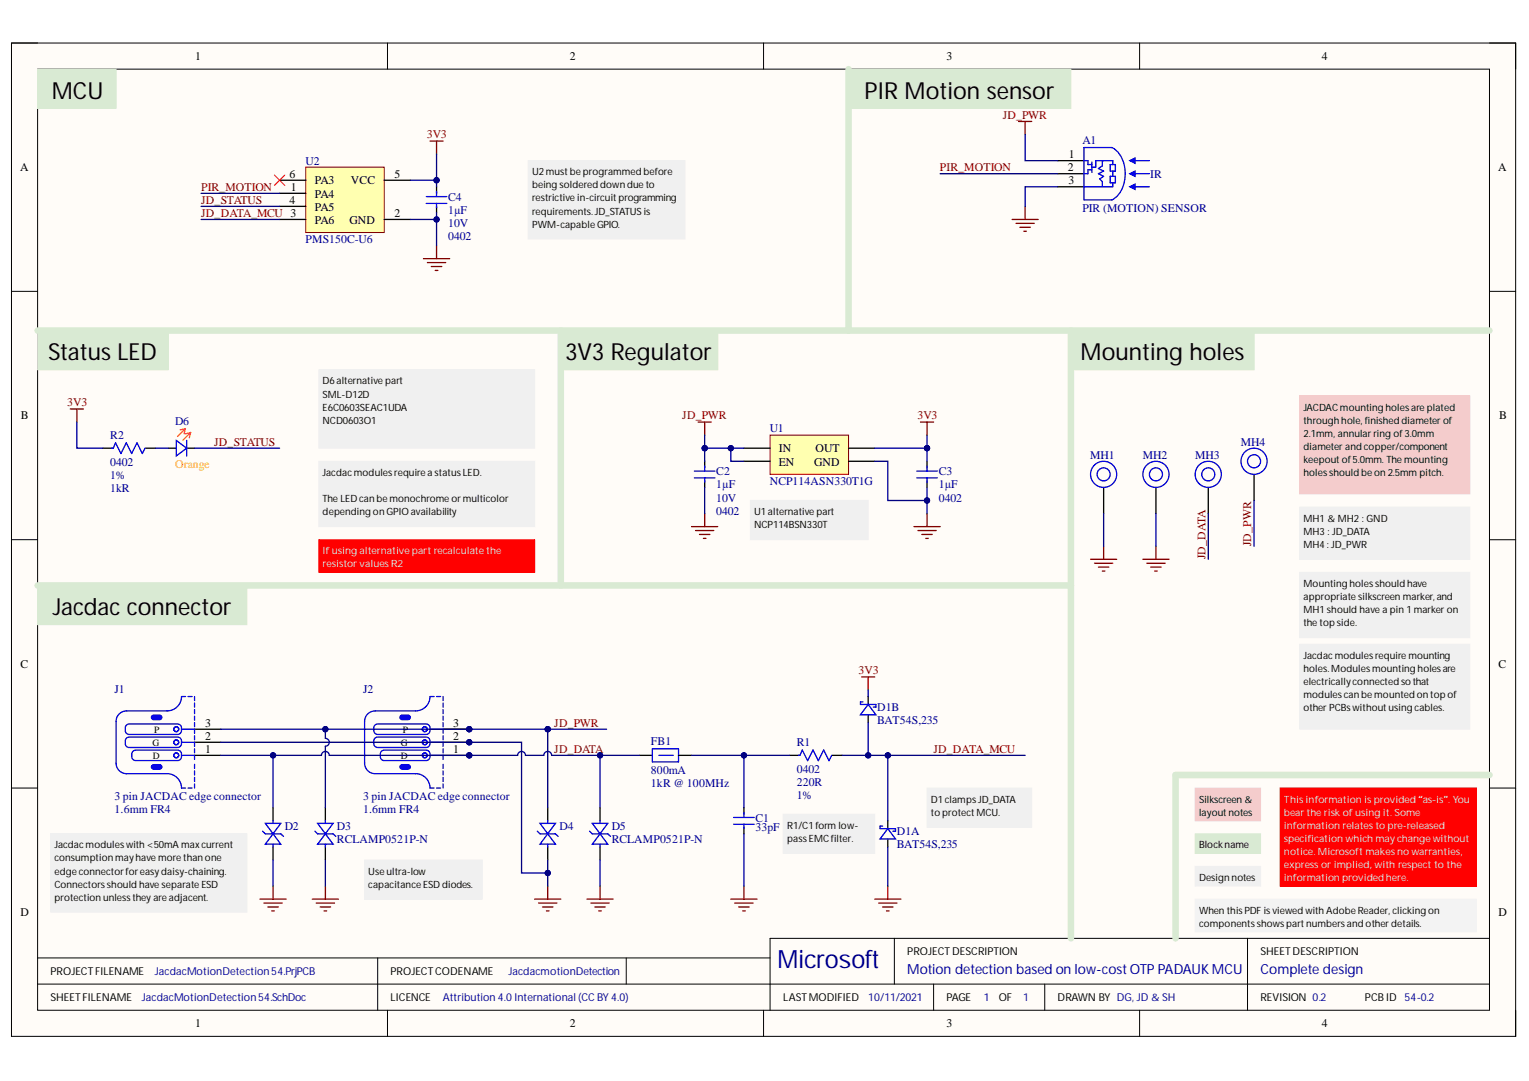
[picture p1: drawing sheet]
<svg xmlns="http://www.w3.org/2000/svg" width="297mm" height="210mm" viewBox="0 0 297 210" stroke-linecap="round" stroke-linejoin="round" font-family="sans-serif">
<path d="M2.2 8.4h292.2v192.8h-292.2z" fill-rule="evenodd" fill="#fffcf8"/>
<path d="M2.2 8.4h292.2v192.8h-292.2z" fill="none" stroke="#000" stroke-width=".19"/>
<path d="M7.3 13.4h282.1v182.8h-282.1z" fill-rule="evenodd" fill="#fffcf8"/>
<g fill="none" stroke="#000" stroke-width=".19">
<path d="M2.2 8.3h5.1M7.3 13.4h282.1v182.8h-282.1zM75.3 8.3v5.1M148.3 8.3v5.1M221.4 8.4v5M289.4 8.4h5v5M2.2 56.6h5.1M289.4 56.6h5M2.2 104.8h5.1M289.4 104.8h5M2.2 153h5.1M289.4 153h5"/>
<path d="M7.3 191.1h282.1M7.3 186h142.3M73.4 186v10.2M75.3 196.2v5M121.7 186v5.1M148.3 196.2v5M173.8 182.2v8.9M181.4 191.1v5.1M203 191.1v5.1M221.4 196.2v5M242.4 182.2v14M289.4 182.2h-139.8v14"/>
<path d="M294.4 196.2v5"/>
</g>
<g fill="none" stroke="#800000" stroke-width=".25">
<path d="M136.9 99.7v2.6M180.1 99.7v2.6M134.4 102.3h5M135.1 103h3.6M135.9 103.8h2M136.6 104.5h.6M177.6 102.3h5M178.3 103h3.6M179.1 103.8h2M179.8 104.5h.5M167.4 131.4h2.5M168.7 131.4v2.6"/>
<path d="M103.9 174.6h5.1M104.6 175.4h3.6M105.4 176.1h2M106.2 176.9h.5M106.4 172.1v2.5M114 174.6h5.1M114.8 175.4h3.5M115.6 176.1h2M116.3 176.9h.5M116.6 172.1v2.5M142 174.6h5.1M142.7 175.4h3.6"/>
<path d="M143.5 176.1h2M144.3 176.9h.5M144.5 172.1v2.5M169.9 174.6h5.1M170.7 175.4h3.6M171.5 176.1h2M172.2 176.9h.5M172.5 172.1v2.5"/>
</g>
<path d="M167.7 136.3h-.5v.5h3v.5h-.5M168.7 136.8l1.5 2h-3zM171.5 160.4h-.5v.5h3v.5h-.5M172.5 160.9l1.5 2h-3z" fill="none" stroke="#00f" stroke-width=".25"/>
<path d="M168.7 135.3v1.5M168.7 138.8v1.5M172.5 159.4v1.5M172.5 162.9v1.5" fill="none" stroke="#000" stroke-width=".25"/>
<circle cx="91.2" cy="144.1" r=".51" fill="#000080"/>
<circle cx="91.2" cy="144.1" r=".51" fill="none" stroke="#000080" stroke-width=".19"/>
<circle cx="91.2" cy="146.7" r=".51" fill="#000080"/>
<circle cx="91.2" cy="146.7" r=".51" fill="none" stroke="#000080" stroke-width=".19"/>
<circle cx="91.2" cy="141.6" r=".51" fill="#000080"/>
<circle cx="91.2" cy="141.6" r=".51" fill="none" stroke="#000080" stroke-width=".19"/>
<path d="M86.1 144.1h5.1" fill="none" stroke="#000" stroke-width=".25"/>
<circle cx="91.2" cy="144.1" r=".51" fill="#000080"/>
<circle cx="91.2" cy="144.1" r=".51" fill="none" stroke="#000080" stroke-width=".19"/>
<path d="M86.1 146.7h5.1" fill="none" stroke="#000" stroke-width=".25"/>
<circle cx="91.2" cy="146.7" r=".51" fill="#000080"/>
<circle cx="91.2" cy="146.7" r=".51" fill="none" stroke="#000080" stroke-width=".19"/>
<path d="M86.1 141.6h5.1" fill="none" stroke="#000" stroke-width=".25"/>
<circle cx="91.2" cy="141.6" r=".51" fill="#000080"/>
<circle cx="91.2" cy="141.6" r=".51" fill="none" stroke="#000080" stroke-width=".19"/>
<g fill="none" stroke="#00f" stroke-width=".25">
<path d="M84.3 135.3h-.8a2.8 2.8 0 0 1-2.8 2.7h-7.8a2.03 2.03 0 0 0-2.1 2.1v8.1a2.03 2.03 0 0 0 2.1 2h7.8a2.8 2.8 0 0 1 2.8 2.8h.8M84.8 135.3h.8M86.1 135.3v.7M86.1 136.5v.8M86.1 137.8v.8M86.1 139.1v.7M72.8 143.3l.6-.2h9.4a1.04 1.04 0 0 1 .8 1 1.04 1.04 0 0 1-.8 1h-9.4a1.05 1.05 0 0 1-.9-.7 1.05 1.05 0 0 1 .3-1.1zM72.8 140.8l.6-.2h9.4a1.05 1.05 0 0 1 .8 1 1.05 1.05 0 0 1-.8 1h-9.4a1.06 1.06 0 0 1-.9-.7 1.06 1.06 0 0 1 .3-1.1zM74.1 145.9l.5-.2h8.2a1.04 1.04 0 0 1 .8 1 1.04 1.04 0 0 1-.8 1h-8.2a1.05 1.05 0 0 1-.8-.8 1.05 1.05 0 0 1 .3-1zM83.5 144.1h2.6v.8M83.5 141.6h2.6v.8M83.5 146.7h2.6v.8"/>
<path d="M84.8 153h.8M86.1 140.3v.8M86.1 142.9v.8M86.1 145.4v.8M86.1 148.4v.8M86.1 149.7v.8M86.1 151v.7M86.1 152.2v.8"/>
<circle cx="82.5" cy="141.6" r=".47"/>
<circle cx="82.5" cy="144.1" r=".47"/>
<circle cx="82.5" cy="146.7" r=".47"/>
</g>
<path d="M77.8 139.1a1.74 1.74 0 0 1 1.7-.2 .42 .42 0 0 1 .2 .4 .42 .42 0 0 1-.2 .4 1.74 1.74 0 0 1-1.7-.2z" fill="#00f"/>
<path d="M77.8 139.1a1.74 1.74 0 0 1 1.7-.2 .42 .42 0 0 1 .2 .4 .42 .42 0 0 1-.2 .4 1.74 1.74 0 0 1-1.7-.2z" fill="none" stroke="#00f" stroke-width=".25"/>
<path d="M77.8 148.7a1.74 1.74 0 0 1 1.7-.2 .42 .42 0 0 1 .2 .4 .42 .42 0 0 1-.2 .4 1.76 1.76 0 0 1-1.7-.2z" fill="#00f"/>
<path d="M77.8 148.7a1.74 1.74 0 0 1 1.7-.2 .42 .42 0 0 1 .2 .4 .42 .42 0 0 1-.2 .4 1.76 1.76 0 0 1-1.7-.2z" fill="none" stroke="#00f" stroke-width=".25"/>
<path d="M211.9 108.6h5M212.6 109.4h3.6M213.4 110.1h2M214.1 110.9h.6M214.4 106.1v2.5" fill="none" stroke="#800000" stroke-width=".25"/>
<path d="M108.9 64.2h30.5v7.6h-30.5z" fill-rule="evenodd" fill="#d9ead3"/>
<path d="M108.9 64.2h30.5v7.6h-30.5z" fill="none" stroke="#d9ead3" stroke-width=".19"/>
<path d="M7.3 113.7h200.7" fill="none" stroke="#d9ead3" stroke-width="1.3"/>
<path d="M7.3 113.7h40.7v7.6h-40.7z" fill-rule="evenodd" fill="#d9ead3"/>
<path d="M7.3 113.7h40.7v7.6h-40.7z" fill="none" stroke="#d9ead3" stroke-width=".19"/>
<path d="M7.3 64.2h282.1" fill="none" stroke="#d9ead3" stroke-width="1.3"/>
<path d="M164.8 13.4h43.2v7.6h-43.2z" fill-rule="evenodd" fill="#d9ead3"/>
<path d="M164.8 13.4h43.2v7.6h-43.2z" fill="none" stroke="#d9ead3" stroke-width=".19"/>
<path d="M164.8 13.4v50.8" fill="none" stroke="#d9ead3" stroke-width="1.3"/>
<path d="M208 64.2h35.6v7.6h-35.6z" fill-rule="evenodd" fill="#d9ead3"/>
<path d="M208 64.2h35.6v7.6h-35.6z" fill="none" stroke="#d9ead3" stroke-width=".19"/>
<path d="M7.3 13.4h15.3v7.6h-15.3z" fill-rule="evenodd" fill="#d9ead3"/>
<path d="M7.3 13.4h15.3v7.6h-15.3z" fill="none" stroke="#d9ead3" stroke-width=".19"/>
<path d="M7.3 64.2h25.4v7.6h-25.4z" fill-rule="evenodd" fill="#d9ead3"/>
<path d="M7.3 64.2h25.4v7.6h-25.4z" fill="none" stroke="#d9ead3" stroke-width=".19"/>
<g fill="none" stroke="#000" stroke-width=".25">
<path d="M84.8 36.3v1.2M84.8 40.1v1.2M20 87h1.8M28.3 87h1.9M136.9 89.6v1.2M136.9 93.4v1.2M180.1 89.6v1.2M180.1 93.4v1.2M37.8 146.7h5.1M37.8 144.1h5.1M37.8 141.6h5.1M124.2 146.7h2.5"/>
<path d="M131.8 146.7h2.6M153.4 146.7h1.8M161.7 146.7h1.9"/>
</g>
<g fill="none" stroke="#00f" stroke-width=".25">
<path d="M82.8 38.2h4M82.8 39.5h4M84.8 37.2v1M84.8 39.5v.8M21.7 87h.3l.5-1 1 2.1 1-2.1 1.1 2.1 1-2.1 1.1 2.1 .5-1.1M134.9 91.5h4M134.9 92.8h4M136.9 90.5v1M136.9 92.8v.8M178.1 91.5h4M178.1 92.8h4M180.1 90.5v1"/>
<path d="M180.1 92.8v.8M36.1 135.3h-.8a2.8 2.8 0 0 1-2.8 2.7h-7.9a2.03 2.03 0 0 0-2 2.1v8.1a2.03 2.03 0 0 0 2 2h7.9a2.8 2.8 0 0 1 2.8 2.8h.8M36.5 135.3h.8M37.8 135.3v.7M37.8 136.5v.8M37.8 137.8v.8M37.8 139.1v.7M24.6 143.3l.5-.2h9.4a1.04 1.04 0 0 1 .8 1 1.04 1.04 0 0 1-.8 1h-9.4a1.05 1.05 0 0 1-.8-.7 1.05 1.05 0 0 1 .3-1.1zM24.6 140.8l.5-.2h9.4a1.05 1.05 0 0 1 .8 1 1.05 1.05 0 0 1-.8 1h-9.4a1.06 1.06 0 0 1-.8-.7 1.06 1.06 0 0 1 .3-1.1zM25.8 145.9l.6-.2h8.1a1.04 1.04 0 0 1 .8 1 1.04 1.04 0 0 1-.8 1h-8.1a1.05 1.05 0 0 1-.9-.8 1.05 1.05 0 0 1 .3-1zM35.3 146.7h2.5v.8M35.3 144.1h2.5v.8"/>
<path d="M35.3 141.6h2.5v.8M36.5 153h.8M37.8 140.3v.8M37.8 142.9v.8M37.8 145.4v.8M37.8 148.4v.8M37.8 149.7v.8M37.8 151v.7M37.8 152.2v.8M126.7 145.4h5.1v2.5h-5.1zM128 146.7h2.8M155.1 146.7h.3l.5-1.1 1 2.1 1-2.1 1.1 2.1 1-2.1 1.1 2.1 .5-1"/>
<circle cx="34.2" cy="141.6" r=".47"/>
<circle cx="34.2" cy="144.1" r=".47"/>
<circle cx="34.2" cy="146.7" r=".47"/>
</g>
<path d="M222 108.6h5.1M222.8 109.4h3.5M223.5 110.1h2.1M224.3 110.9h.5M224.6 106.1v2.5" fill="none" stroke="#800000" stroke-width=".25"/>
<path d="M29.5 139.1a1.74 1.74 0 0 1 1.7-.2 .42 .42 0 0 1 .2 .4 .42 .42 0 0 1-.2 .4 1.75 1.75 0 0 1-1.7-.2z" fill="#00f"/>
<path d="M29.5 139.1a1.74 1.74 0 0 1 1.7-.2 .42 .42 0 0 1 .2 .4 .42 .42 0 0 1-.2 .4 1.75 1.75 0 0 1-1.7-.2z" fill="none" stroke="#00f" stroke-width=".25"/>
<path d="M29.5 148.7a1.75 1.75 0 0 1 1.7-.2 .42 .42 0 0 1 .2 .4 .42 .42 0 0 1-.2 .4 1.76 1.76 0 0 1-1.7-.2z" fill="#00f"/>
<path d="M29.5 148.7a1.75 1.75 0 0 1 1.7-.2 .42 .42 0 0 1 .2 .4 .42 .42 0 0 1-.2 .4 1.76 1.76 0 0 1-1.7-.2z" fill="none" stroke="#00f" stroke-width=".25"/>
<path d="M50.5 174.6h5.1M51.3 175.4h3.5M52 176.1h2.1M52.8 176.9h.5M53 172.1v2.5M60.7 174.6h5.1M61.4 175.4h3.6M62.2 176.1h2M63 176.9h.5M63.2 172.1v2.5" fill="none" stroke="#800000" stroke-width=".25"/>
<path d="M108.9 64.2v49.5" fill="none" stroke="#d9ead3" stroke-width="1.3"/>
<path d="M9.9 161.9h38.1v15.2h-38.1z" fill-rule="evenodd" fill="#f0f0f0"/>
<path d="M9.9 161.9h38.1v15.2h-38.1z" fill="none" stroke="#f0f0f0" stroke-width=".19"/>
<path d="M70.8 167h22.9v7.6h-22.9z" fill-rule="evenodd" fill="#f0f0f0"/>
<path d="M70.8 167h22.9v7.6h-22.9z" fill="none" stroke="#f0f0f0" stroke-width=".19"/>
<path d="M152.1 158.1h17.8v7.6h-17.8z" fill-rule="evenodd" fill="#f0f0f0"/>
<path d="M152.1 158.1h17.8v7.6h-17.8z" fill="none" stroke="#f0f0f0" stroke-width=".19"/>
<path d="M180.1 153h20.3v7.6h-20.3z" fill-rule="evenodd" fill="#f0f0f0"/>
<path d="M180.1 153h20.3v7.6h-20.3z" fill="none" stroke="#f0f0f0" stroke-width=".19"/>
<path d="M208 64.2v118" fill="none" stroke="#d9ead3" stroke-width="1.3"/>
<path d="M32.7 87h1.5M36.3 87h1.5M214.4 94.6v5.1M224.6 94.6v5.1M234.7 94.6v5.1M243.6 92.1v5.1M144.5 156.8v1.3M144.5 160.6v1.3" fill="none" stroke="#000" stroke-width=".25"/>
<g fill="none" stroke="#00f" stroke-width=".25">
<path d="M34.3 85.5l2 1.5-2 1.5zM36.3 85.5v3M142.5 158.7h4M144.5 157.7v1M142.5 160.1h4M144.5 160.1v.8"/>
<circle cx="214.4" cy="92.1" r="1.27"/>
<circle cx="214.4" cy="92.1" r="2.54"/>
<circle cx="224.6" cy="92.1" r="1.27"/>
<circle cx="224.6" cy="92.1" r="2.54"/>
<circle cx="234.7" cy="92.1" r="2.54"/>
<circle cx="234.7" cy="92.1" r="1.27"/>
<circle cx="243.6" cy="89.6" r="2.54"/>
<circle cx="243.6" cy="89.6" r="1.27"/>
</g>
<path d="M197.9 23.6h2.5M199.2 23.6v2.5M196.6 42.6h5.1M197.4 43.4h3.5M198.1 44.1h2.1M198.9 44.9h.5M199.2 40.1v2.5M13.7 79.4h2.5M14.9 79.4v2.6M135.6 82h2.6M136.9 82v2.5" fill="none" stroke="#800000" stroke-width=".25"/>
<path d="M36 83.2l-1.5 1.5M36 83.2l-1 .3M36 83.2l-.2 1M37 84l-1.5 1.5M37 84l-1 .2M37 84l-.2 1" fill="none" stroke="#fd8300" stroke-width=".25"/>
<path d="M149.6 84.5h15.2v7.6h-15.2z" fill-rule="evenodd" fill="#ffffb0"/>
<path d="M149.6 84.5h15.2v7.6h-15.2z" fill="none" stroke="#800000" stroke-width=".19"/>
<path d="M144.5 87h5.1M144.5 89.6h5.1M164.8 87h5.1M164.8 89.6h5.1" fill="none" stroke="#000" stroke-width=".25"/>
<path d="M145.8 97.2h22.9v7.6h-22.9z" fill-rule="evenodd" fill="#f0f0f0"/>
<path d="M145.8 97.2h22.9v7.6h-22.9z" fill="none" stroke="#f0f0f0" stroke-width=".19"/>
<g fill="none" stroke="#00f" stroke-width=".25">
<path d="M210.6 31.2h.8v.8h.7M212.1 33h-.7v.7h-.8M212.1 31.5v2M214.1 31.2v1l-.7 .5 1 .5-1 .5 1 .5-.8 .5 .5 .6v1M215.7 32h1v1.2h-1zM215.7 34.2h1v1.3h-1zM216.2 32v-.8h-3.3v1.3h-.8M216.2 35.5v.8h-5.6M216.2 33.2v1M220.5 36.3h2.8M51.5 159.9h3l-1.5 2zM53 159.4v.5"/>
<path d="M61.7 159.9h3l-1.5 2zM63.2 159.4v.5M104.9 159.9h3l-1.5 2zM106.4 159.4v.5M115.1 159.9h3l-1.5 2zM116.6 159.4v.5M51 161.4l.5 .5h3l.6 .5M53 161.9l1.5 2h-3zM53 163.9v.5M61.2 161.4l.5 .5h3l.5 .5M63.2 161.9l1.5 2h-3zM63.2 163.9v.5"/>
<path d="M104.4 161.4l.5 .5h3l.5 .5M106.4 161.9l1.5 2h-3zM106.4 163.9v.5M114.5 161.4l.6 .5h3l.5 .5M116.6 161.9l1.5 2h-3zM116.6 163.9v.5"/>
</g>
<path d="M205.5 31.2h5.1M205.5 33.7h5.1M205.5 36.3h5.1M53 156.8v2.6M63.2 156.8v2.6M106.4 156.8v2.6M116.6 156.8v2.6M53 164.4v2.6M63.2 164.4v2.6M106.4 164.4v2.6M116.6 164.4v2.6" fill="none" stroke="#000" stroke-width=".25"/>
<path d="M219.5 36.3l1-.5v1z" fill="#00f"/>
<path d="M219.5 36.3l1-.5v1zM220.5 33.7h2.8" fill="none" stroke="#00f" stroke-width=".25"/>
<path d="M219.5 33.7l1-.5v1z" fill="#00f"/>
<path d="M219.5 33.7l1-.5v1zM220.5 31.2h2.8" fill="none" stroke="#00f" stroke-width=".25"/>
<path d="M219.5 31.2l1-.5v1z" fill="#00f"/>
<path d="M216 38.8h-5.4v-10.1h5.4a5.9 5.9 0 0 1 2.5 6.2 5 5 0 0 1-2.5 3.9M219.5 31.2l1-.5v1z" fill="none" stroke="#00f" stroke-width=".25"/>
<path d="M82.3 50.2h5.1M83 51h3.6M83.8 51.8h2M84.6 52.5h.5M84.8 47.7v2.5" fill="none" stroke="#800000" stroke-width=".25"/>
<path d="M59.4 32.5h15.2v12.7h-15.2z" fill-rule="evenodd" fill="#ffffb0"/>
<path d="M59.4 32.5h15.2v12.7h-15.2z" fill="none" stroke="#800000" stroke-width=".19"/>
<path d="M54.3 37.5h5.1M54.3 35h5.1M74.6 35h5.1M54.3 42.6h5.1M54.3 40.1h5.1M74.6 42.6h5.1" fill="none" stroke="#000" stroke-width=".25"/>
<path d="M83.5 27.4h2.6M84.8 27.4v2.5" fill="none" stroke="#800000" stroke-width=".25"/>
<path d="M53.3 34l2 2M55.3 34l-2 2" fill="none" stroke="#f00" stroke-width=".19"/>
<path d="M102.6 31.2h30.5v15.2h-30.5z" fill-rule="evenodd" fill="#f0f0f0"/>
<path d="M102.6 31.2h30.5v15.2h-30.5z" fill="none" stroke="#f0f0f0" stroke-width=".19"/>
<path d="M61.9 71.8h42v15.2h-42z" fill-rule="evenodd" fill="#f0f0f0"/>
<path d="M61.9 71.8h42v15.2h-42z" fill="none" stroke="#f0f0f0" stroke-width=".19"/>
<path d="M61.9 89.6h42v12.7h-42z" fill-rule="evenodd" fill="#f0f0f0"/>
<path d="M61.9 89.6h42v12.7h-42z" fill="none" stroke="#f0f0f0" stroke-width=".19"/>
<path d="M61.9 104.8h42v6.3h-42z" fill-rule="evenodd" fill="#f00"/>
<path d="M61.9 104.8h42v6.3h-42z" fill="none" stroke="#f00" stroke-width=".19"/>
<path d="M178.8 82h2.6M180.1 82v2.5" fill="none" stroke="#800000" stroke-width=".25"/>
<path d="M232.2 161.9h12.7v3.8h-12.7z" fill-rule="evenodd" fill="#d9ead3"/>
<path d="M232.2 161.9h12.7v3.8h-12.7z" fill="none" stroke="#d9ead3" stroke-width=".19"/>
<path d="M232.2 168.2h12.7v3.9h-12.7z" fill-rule="evenodd" fill="#f0f0f0"/>
<path d="M232.2 168.2h12.7v3.9h-12.7z" fill="none" stroke="#f0f0f0" stroke-width=".19"/>
<path d="M232.2 153h12.7v6.4h-12.7z" fill-rule="evenodd" fill="#f4cccc"/>
<path d="M232.2 153h12.7v6.4h-12.7z" fill="none" stroke="#f4cccc" stroke-width=".19"/>
<path d="M228.4 150.5h61" fill="none" stroke="#d9ead3" stroke-width="1.3"/>
<path d="M248.7 153h38.1v19.1h-38.1z" fill-rule="evenodd" fill="#f00"/>
<path d="M248.7 153h38.1v19.1h-38.1z" fill="none" stroke="#f00" stroke-width=".19"/>
<path d="M232.2 174.6h54.6v6.3h-54.6z" fill-rule="evenodd" fill="#f3f3f3"/>
<path d="M232.2 174.6h54.6v6.3h-54.6z" fill="none" stroke="#f3f3f3" stroke-width=".19"/>
<path d="M228.4 150.5v31.7" fill="none" stroke="#d9ead3" stroke-width="1.3"/>
<path d="M252.5 76.9h33v19h-33z" fill-rule="evenodd" fill="#f4cccc"/>
<path d="M252.5 76.9h33v19h-33z" fill="none" stroke="#f4cccc" stroke-width=".19"/>
<path d="M252.5 98.5h33v10.1h-33z" fill-rule="evenodd" fill="#f0f0f0"/>
<path d="M252.5 98.5h33v10.1h-33z" fill="none" stroke="#f0f0f0" stroke-width=".19"/>
<path d="M252.5 125.1h33v16.5h-33z" fill-rule="evenodd" fill="#f0f0f0"/>
<path d="M252.5 125.1h33v16.5h-33z" fill="none" stroke="#f0f0f0" stroke-width=".19"/>
<path d="M252.5 111.1h33v12.7h-33z" fill-rule="evenodd" fill="#f0f0f0"/>
<path d="M252.5 111.1h33v12.7h-33z" fill="none" stroke="#f0f0f0" stroke-width=".19"/>
<path d="M142 87v2.6h2.5" fill="none" stroke="#000080" stroke-width=".25"/>
<circle cx="142" cy="87" r=".51" fill="#000080"/>
<circle cx="142" cy="87" r=".51" fill="none" stroke="#000080" stroke-width=".19"/>
<path d="M169.9 89.6h2.6v7.6h7.6" fill="none" stroke="#000080" stroke-width=".25"/>
<circle cx="180.1" cy="97.2" r=".51" fill="#000080"/>
<circle cx="180.1" cy="97.2" r=".51" fill="none" stroke="#000080" stroke-width=".19"/>
<path d="M136.9 87v2.6M136.9 94.6v5.1M116.6 167v5.1M172.5 164.4v7.7" fill="none" stroke="#000080" stroke-width=".25"/>
<circle cx="136.9" cy="87" r=".51" fill="#000080"/>
<circle cx="136.9" cy="87" r=".51" fill="none" stroke="#000080" stroke-width=".19"/>
<path d="M106.4 141.6v15.2" fill="none" stroke="#000080" stroke-width=".25"/>
<circle cx="106.4" cy="141.6" r=".51" fill="#000080"/>
<circle cx="106.4" cy="141.6" r=".51" fill="none" stroke="#000080" stroke-width=".19"/>
<path d="M214.4 99.7v6.4M106.4 141.6h11.4M144.5 161.9v10.2" fill="none" stroke="#000080" stroke-width=".25"/>
<circle cx="106.4" cy="141.6" r=".51" fill="#000080"/>
<circle cx="106.4" cy="141.6" r=".51" fill="none" stroke="#000080" stroke-width=".19"/>
<path d="M224.6 99.7v6.4M42.9 141.6h63.5" fill="none" stroke="#000080" stroke-width=".25"/>
<circle cx="63.2" cy="141.6" r=".51" fill="#000080"/>
<circle cx="63.2" cy="141.6" r=".51" fill="none" stroke="#000080" stroke-width=".19"/>
<circle cx="91.2" cy="141.6" r=".51" fill="#000080"/>
<circle cx="91.2" cy="141.6" r=".51" fill="none" stroke="#000080" stroke-width=".19"/>
<circle cx="106.4" cy="141.6" r=".51" fill="#000080"/>
<circle cx="106.4" cy="141.6" r=".51" fill="none" stroke="#000080" stroke-width=".19"/>
<path d="M42.9 144.1h58.4v25.4h5.1v2.6" fill="none" stroke="#000080" stroke-width=".25"/>
<circle cx="91.2" cy="144.1" r=".51" fill="#000080"/>
<circle cx="91.2" cy="144.1" r=".51" fill="none" stroke="#000080" stroke-width=".19"/>
<circle cx="106.4" cy="169.5" r=".51" fill="#000080"/>
<circle cx="106.4" cy="169.5" r=".51" fill="none" stroke="#000080" stroke-width=".19"/>
<path d="M63.2 141.6v1.8a.76 .76 0 0 1 .8 .7 .76 .76 0 0 1-.8 .8v11.9" fill="none" stroke="#000080" stroke-width=".25"/>
<circle cx="63.2" cy="141.6" r=".51" fill="#000080"/>
<circle cx="63.2" cy="141.6" r=".51" fill="none" stroke="#000080" stroke-width=".19"/>
<path d="M116.6 146.7v10.1M53 167v5.1M63.2 167v5.1" fill="none" stroke="#000080" stroke-width=".25"/>
<circle cx="116.6" cy="146.7" r=".51" fill="#000080"/>
<circle cx="116.6" cy="146.7" r=".51" fill="none" stroke="#000080" stroke-width=".19"/>
<path d="M42.9 146.7h19.5a.76 .76 0 0 1 .8-.8 .76 .76 0 0 1 .8 .8h36.6a.76 .76 0 0 1 .7-.8 .76 .76 0 0 1 .8 .8h3.5a.76 .76 0 0 1 .8-.8 .76 .76 0 0 1 .8 .8h17" fill="none" stroke="#000080" stroke-width=".25"/>
<circle cx="53" cy="146.7" r=".51" fill="#000080"/>
<circle cx="53" cy="146.7" r=".51" fill="none" stroke="#000080" stroke-width=".19"/>
<circle cx="91.2" cy="146.7" r=".51" fill="#000080"/>
<circle cx="91.2" cy="146.7" r=".51" fill="none" stroke="#000080" stroke-width=".19"/>
<circle cx="116.6" cy="146.7" r=".51" fill="#000080"/>
<circle cx="116.6" cy="146.7" r=".51" fill="none" stroke="#000080" stroke-width=".19"/>
<path d="M53 146.7v10.1" fill="none" stroke="#000080" stroke-width=".25"/>
<circle cx="53" cy="146.7" r=".51" fill="#000080"/>
<circle cx="53" cy="146.7" r=".51" fill="none" stroke="#000080" stroke-width=".19"/>
<path d="M106.4 167v2.5" fill="none" stroke="#000080" stroke-width=".25"/>
<circle cx="106.4" cy="169.5" r=".51" fill="#000080"/>
<circle cx="106.4" cy="169.5" r=".51" fill="none" stroke="#000080" stroke-width=".19"/>
<path d="M136.9 87h7.6" fill="none" stroke="#000080" stroke-width=".25"/>
<circle cx="142" cy="87" r=".51" fill="#000080"/>
<circle cx="142" cy="87" r=".51" fill="none" stroke="#000080" stroke-width=".19"/>
<circle cx="136.9" cy="87" r=".51" fill="#000080"/>
<circle cx="136.9" cy="87" r=".51" fill="none" stroke="#000080" stroke-width=".19"/>
<path d="M30.2 87h2.5M37.8 87h16.5M169.9 87h10.2M234.7 99.7v8.9M243.6 97.2v8.9" fill="none" stroke="#000080" stroke-width=".25"/>
<circle cx="180.1" cy="87" r=".51" fill="#000080"/>
<circle cx="180.1" cy="87" r=".51" fill="none" stroke="#000080" stroke-width=".19"/>
<path d="M180.1 87v2.6" fill="none" stroke="#000080" stroke-width=".25"/>
<circle cx="180.1" cy="87" r=".51" fill="#000080"/>
<circle cx="180.1" cy="87" r=".51" fill="none" stroke="#000080" stroke-width=".19"/>
<path d="M136.9 84.5v2.5" fill="none" stroke="#000080" stroke-width=".25"/>
<circle cx="136.9" cy="87" r=".51" fill="#000080"/>
<circle cx="136.9" cy="87" r=".51" fill="none" stroke="#000080" stroke-width=".19"/>
<path d="M180.1 94.6v5.1" fill="none" stroke="#000080" stroke-width=".25"/>
<circle cx="180.1" cy="97.2" r=".51" fill="#000080"/>
<circle cx="180.1" cy="97.2" r=".51" fill="none" stroke="#000080" stroke-width=".19"/>
<path d="M182.6 33.7h22.9M199.2 26.1v5.1h6.3M205.5 36.3h-6.3v3.8M79.7 42.6h5.1v5.1M14.9 82v5h5.1" fill="none" stroke="#000080" stroke-width=".25"/>
<circle cx="84.8" cy="42.6" r=".51" fill="#000080"/>
<circle cx="84.8" cy="42.6" r=".51" fill="none" stroke="#000080" stroke-width=".19"/>
<path d="M84.8 29.9v5.1h-5.1" fill="none" stroke="#000080" stroke-width=".25"/>
<circle cx="84.8" cy="35" r=".51" fill="#000080"/>
<circle cx="84.8" cy="35" r=".51" fill="none" stroke="#000080" stroke-width=".19"/>
<path d="M84.8 41.3v1.3" fill="none" stroke="#000080" stroke-width=".25"/>
<circle cx="84.8" cy="42.6" r=".51" fill="#000080"/>
<circle cx="84.8" cy="42.6" r=".51" fill="none" stroke="#000080" stroke-width=".19"/>
<path d="M39.1 37.5h15.2M84.8 35v1.3M39.1 42.6h15.2M39.1 40.1h15.2" fill="none" stroke="#000080" stroke-width=".25"/>
<circle cx="84.8" cy="35" r=".51" fill="#000080"/>
<circle cx="84.8" cy="35" r=".51" fill="none" stroke="#000080" stroke-width=".19"/>
<path d="M180.1 84.5v2.5" fill="none" stroke="#000080" stroke-width=".25"/>
<circle cx="180.1" cy="87" r=".51" fill="#000080"/>
<circle cx="180.1" cy="87" r=".51" fill="none" stroke="#000080" stroke-width=".19"/>
<path d="M144.5 146.7v10.1" fill="none" stroke="#000080" stroke-width=".25"/>
<circle cx="144.5" cy="146.7" r=".51" fill="#000080"/>
<circle cx="144.5" cy="146.7" r=".51" fill="none" stroke="#000080" stroke-width=".19"/>
<path d="M134.4 146.7h19" fill="none" stroke="#000080" stroke-width=".25"/>
<circle cx="144.5" cy="146.7" r=".51" fill="#000080"/>
<circle cx="144.5" cy="146.7" r=".51" fill="none" stroke="#000080" stroke-width=".19"/>
<path d="M172.5 146.7v12.7" fill="none" stroke="#000080" stroke-width=".25"/>
<circle cx="172.5" cy="146.7" r=".51" fill="#000080"/>
<circle cx="172.5" cy="146.7" r=".51" fill="none" stroke="#000080" stroke-width=".19"/>
<path d="M163.6 146.7h35.6" fill="none" stroke="#000080" stroke-width=".25"/>
<circle cx="168.7" cy="146.7" r=".51" fill="#000080"/>
<circle cx="168.7" cy="146.7" r=".51" fill="none" stroke="#000080" stroke-width=".19"/>
<circle cx="172.5" cy="146.7" r=".51" fill="#000080"/>
<circle cx="172.5" cy="146.7" r=".51" fill="none" stroke="#000080" stroke-width=".19"/>
<path d="M168.7 140.3v6.4" fill="none" stroke="#000080" stroke-width=".25"/>
<circle cx="168.7" cy="146.7" r=".51" fill="#000080"/>
<circle cx="168.7" cy="146.7" r=".51" fill="none" stroke="#000080" stroke-width=".19"/>
<path d="M168.7 134v1.3" fill="none" stroke="#000080" stroke-width=".25"/>
<text font-size="4.9" fill="#000080" x="151.1" y="188.1">Microsoft</text>
<g font-size="4.6">
<text x="10.1" y="19.2">MCU</text>
<text x="168" y="19.2">PIR Motion sensor</text>
<text x="9.4" y="69.9">Status LED</text>
<text x="109.8" y="69.9">3V3 Regulator</text>
<text x="209.9" y="69.9">Mounting holes</text>
<text x="10.2" y="119.4">Jacdac connector</text>
</g>
<g font-size="2.7" fill="#000080">
<text x="176.3" y="189.2">Motion detection based on low-costOTP PADAUK MCU</text>
<text x="244.9" y="189.2">Complete design</text>
</g>
<g font-size="2.3">
<text x="37.9" y="11.7">1</text>
<text x="110.7" y="11.7">2</text>
<text x="183.9" y="11.7">3</text>
<text x="256.8" y="11.7">4</text>
<text x="3.9" y="33.3">A</text>
<text x="56.2" y="34.6">6</text>
<text x="61.2" y="35.8">PA3</text>
<text x="68.2" y="35.8">VCC</text>
<text x="76.6" y="34.6">5</text>
<text x="207.5" y="33.3">2</text>
<text x="207.6" y="35.8">3</text>
<text x="207.6" y="30.8">1</text>
<text x="291" y="33.3">A</text>
<text x="56.2" y="39.6">4</text>
<text x="56.5" y="37.1">1</text>
<text x="61.2" y="38.4">PA4</text>
<text x="61.2" y="40.9">PA5</text>
<text x="61.2" y="43.4">PA6</text>
<text x="67.9" y="43.4">GND</text>
<text x="76.6" y="42.2">2</text>
<text x="4.1" y="81.4">B</text>
<text x="291.2" y="81.4">B</text>
<text x="151.3" y="87.8">IN</text>
<text x="158.4" y="87.8">OUT</text>
<text x="151.3" y="90.4">EN</text>
<text x="158.2" y="90.4">GND</text>
<text x="4" y="129.7">C</text>
<text x="291.1" y="129.7">C</text>
<text x="39.8" y="143.6">2</text>
<text x="39.8" y="141.1">3</text>
<text x="88" y="143.6">2</text>
<text x="88" y="141.1">3</text>
<text x="39.8" y="146.2">1</text>
<text x="88" y="146.2">1</text>
<text x="4" y="177.9">D</text>
<text x="291.1" y="177.9">D</text>
<text x="37.9" y="199.5">1</text>
<text x="110.7" y="199.5">2</text>
<text x="183.9" y="199.5">3</text>
<text x="256.8" y="199.5">4</text>
</g>
<g font-size="2.3" fill="#800000">
<text x="194.8" y="23.1">JD_PWR</text>
<text x="82.9" y="26.9">3V3</text>
<text x="182.6" y="33.3">PIR_MOTION</text>
<text x="39.1" y="37.1">PIR_MOTION</text>
<text x="39.1" y="39.6">JD_STATUS</text>
<text x="39.1" y="42.2">JD_DATA_MCU 3</text>
<text x="13" y="78.9">3V3</text>
<text x="132.5" y="81.4">JD_PWR</text>
<text x="178.2" y="81.4">3V3</text>
<text x="41.6" y="86.5">JD_STATUS</text>
<text x="243.1" y="106" transform="rotate(-90 243.1 106)">JD_PWR</text>
<text x="234.2" y="108.6" transform="rotate(-90 234.2 108.6)">JD_DATA</text>
<text x="166.8" y="130.9">3V3</text>
<text x="107.7" y="141.1">JD_PWR</text>
<text x="107.7" y="146.2">JD_DATA</text>
<text x="181.3" y="146.2">JD_DATA_MCU</text>
</g>
<g font-size="2.3" fill="#000080">
<text x="210.3" y="27.9">A1</text>
<text x="59.4" y="32">U2</text>
<text x="223.5" y="34.6">IR</text>
<text x="87" y="41.6">1µF</text>
<text x="87" y="39">C4</text>
<text x="210.3" y="41.1">PIR (MOTION) SENSOR</text>
<text x="59.4" y="47.2">PMS150C-U6</text>
<text x="87" y="44.1">10V</text>
<text x="87" y="46.6">0402</text>
<text x="34" y="82.5">D6</text>
<text x="149.5" y="84">U1</text>
<text x="21.4" y="85.2">R2</text>
<text x="211.8" y="89.1">MH1</text>
<text x="222" y="89.1">MH2</text>
<text x="232.2" y="89.1">MH3</text>
<text x="241.1" y="86.5">MH4</text>
<text x="21.4" y="90.4">0402</text>
<text x="21.4" y="92.9">1%</text>
<text x="21.4" y="95.5">1kR</text>
<text x="139.1" y="94.8">1µF</text>
<text x="139.1" y="92.3">C2</text>
<text x="149.5" y="94.2">NCP114ASN330T1G</text>
<text x="182.4" y="94.8">1µF</text>
<text x="182.4" y="92.3">C3</text>
<text x="139.1" y="97.4">10V</text>
<text x="139.1" y="99.9">0402</text>
<text x="182.4" y="97.4">0402</text>
<text x="22.2" y="134.5">J1</text>
<text x="70.5" y="134.5">J2</text>
<text x="170.4" y="140.7">BAT54S,235</text>
<text x="170.4" y="138.1">D1B</text>
<text x="126.4" y="144.6">FB1</text>
<text x="154.8" y="144.9">R1</text>
<text x="22.2" y="155.4">3 pin JACDAC edge connector</text>
<text x="70.5" y="155.4">3 pin JACDAC edge connector</text>
<text x="126.4" y="150.3">800mA</text>
<text x="126.4" y="152.8">1kR @ 100MHz</text>
<text x="154.8" y="150">0402</text>
<text x="154.8" y="152.6">220R</text>
<text x="154.8" y="155.1">1%</text>
<text x="22.2" y="157.9">1.6mm FR4</text>
<text x="55.3" y="161.2">D2</text>
<text x="65.5" y="161.2">D3</text>
<text x="70.5" y="157.9">1.6mm FR4</text>
<text x="108.7" y="161.2">D4</text>
<text x="118.8" y="161.2">D5</text>
<text x="146.7" y="161.4">33pF</text>
<text x="146.7" y="159.6">C1</text>
<text x="65.5" y="163.7">RCLAMP0521P-N</text>
<text x="118.8" y="163.7">RCLAMP0521P-N</text>
<text x="174.2" y="164.7">BAT54S,235</text>
<text x="174.2" y="162.2">D1A</text>
</g>
<text font-size="2.3" fill="#f90" x="34" y="90.9">Orange</text>
<g font-size="2.1">
<text x="176.3" y="185.5">PROJECTDESCRIPTION</text>
<text x="244.9" y="185.5">SHEETDESCRIPTION</text>
<text x="9.8" y="189.3">PROJECTFILENAME</text>
<text x="75.9" y="189.3">PROJECTCODENAME</text>
<text x="9.8" y="194.4">SHEETFILENAME</text>
<text x="75.9" y="194.4">LICENCE</text>
<text x="152.2" y="194.4">LASTMODIFIED</text>
<text x="183.9" y="194.4">PAGE</text>
<text x="194" y="194.4">OF</text>
<text x="205.4" y="194.4">DRAWN BY DG, JD &amp; SH</text>
<text x="244.9" y="194.4">REVISION 0.2</text>
<text x="265.2" y="194.4">PCBID</text>
</g>
<g font-size="2.1" fill="#000080">
<text x="30.1" y="189.3">JacdacMotionDetection54.PrjPCB</text>
<text x="98.8" y="189.3">JacdacmotionDetection</text>
<text x="27.6" y="194.4">JacdacMotionDetection54.SchDoc</text>
<text x="86" y="194.4">Attribution 4.0International (CC BY 4.0)</text>
<text x="168.7" y="194.4">10/11/2021</text>
<text x="191.2" y="194.4">1</text>
<text x="198.8" y="194.4">1</text>
<text x="272.9" y="194.4">54-0.2</text>
</g>
<g font-size="1.9">
<text x="103.4" y="34">U2mustbe programmed before</text>
<text x="103.4" y="36.6">being soldered down due to</text>
<text x="103.4" y="39.1">restrictive in-circuitprogramming</text>
<text x="103.4" y="41.7">requirements. JD_STATUS is</text>
<text x="103.4" y="44.2">PWM-capable GPIO.</text>
<text x="62.7" y="74.6">D6alternative part</text>
<text x="62.7" y="77.2">SML-D12D</text>
<text x="62.7" y="79.8">E6C0603SEAC1UDA</text>
<text x="62.7" y="82.3">NCD0603O1</text>
<text x="253.2" y="79.8">JACDACmounting holesare plated</text>
<text x="253.2" y="82.3">through hole, finished diameter of</text>
<text x="253.2" y="84.8">2.1mm, annularring of3.0mm</text>
<text x="253.2" y="87.4">diameter and copper/component</text>
<text x="253.2" y="89.9">keepoutof5.0mm. The mounting</text>
<text x="62.7" y="92.4">Jacdacmodulesrequire a statusLED.</text>
<text x="253.2" y="92.4">holesshould be on 2.5mm pitch.</text>
<text x="62.7" y="97.5">The LEDcan be monochrome ormulticolor</text>
<text x="62.7" y="100">depending on GPIO availability</text>
<text x="146.5" y="100">U1alternative part</text>
<text x="253.2" y="101.3">MH1 &amp; MH2 : GND</text>
<text x="146.5" y="102.6">NCP114BSN330T</text>
<text x="253.2" y="103.8">MH3 : JD_DATA</text>
<text x="253.2" y="106.4">MH4: JD_PWR</text>
<text x="253.2" y="114">Mounting holesshould have</text>
<text x="253.2" y="116.5">appropriate silkscreen marker, and</text>
<text x="253.2" y="119">MH1 should have a pin 1 marker on</text>
<text x="253.2" y="121.6">the top side.</text>
<text x="253.2" y="127.9">Jacdacmodulesrequire mounting</text>
<text x="253.2" y="130.4">holes. Modulesmounting holesare</text>
<text x="253.2" y="133">electricallyconnected so that</text>
<text x="253.2" y="135.5">modulescan be mounted on top of</text>
<text x="29.9" y="142.3">P</text>
<text x="78.2" y="142.3">P</text>
<text x="253.2" y="138.1">other PCBswithoutusing cables.</text>
<text x="29.6" y="144.8">G</text>
<text x="29.7" y="147.3">D</text>
<text x="77.9" y="144.8">G</text>
<text x="77.9" y="147.3">D</text>
<text x="180.8" y="155.9">D1clampsJD_DATA</text>
<text x="232.9" y="155.9">Silkscreen &amp;</text>
<text x="152.9" y="160.9">R1/C1form low-</text>
<text x="180.8" y="158.4">to protectMCU.</text>
<text x="232.9" y="158.4">layoutnotes</text>
<text x="10.6" y="164.7">Jacdacmoduleswith &lt;50mA maxcurrent</text>
<text x="10.6" y="167.3">consumption mayhave more than one</text>
<text x="152.9" y="163.5">passEMCfilter.</text>
<text x="232.9" y="164.7">Blockname</text>
<text x="10.6" y="169.8">edge connectorforeasydaisy-chaining.</text>
<text x="10.6" y="172.3">Connectorsshould have separate ESD</text>
<text x="71.6" y="169.8">Use ultra-low</text>
<text x="71.6" y="172.3">capacitance ESD diodes.</text>
<text x="232.9" y="171.1">Design notes</text>
<text x="10.6" y="174.9">protection unlessthey are adjacent.</text>
<text x="232.9" y="177.4">When thisPDF isviewed with Adobe Reader, clicking on</text>
<text x="232.9" y="179.9">componentsshowspartnumbersand other details.</text>
</g>
<g font-size="1.9" fill="#f0f0f0">
<text x="62.7" y="107.6">Ifusing alternative part recalculate the</text>
<text x="62.7" y="110.2">resistor valuesR2</text>
<text x="249.4" y="155.9">Thisinformation isprovided “as-is”. You</text>
<text x="249.4" y="158.4">bear the risk of using it. Some</text>
<text x="249.4" y="160.9">information relatesto pre-released</text>
<text x="249.4" y="163.5">specification which may change without</text>
<text x="249.4" y="166">notice. Microsoft makesno warranties,</text>
<text x="249.4" y="168.5">express or implied, with respect to the</text>
<text x="249.4" y="171.1">information providedhere.</text>
</g>
</svg>
